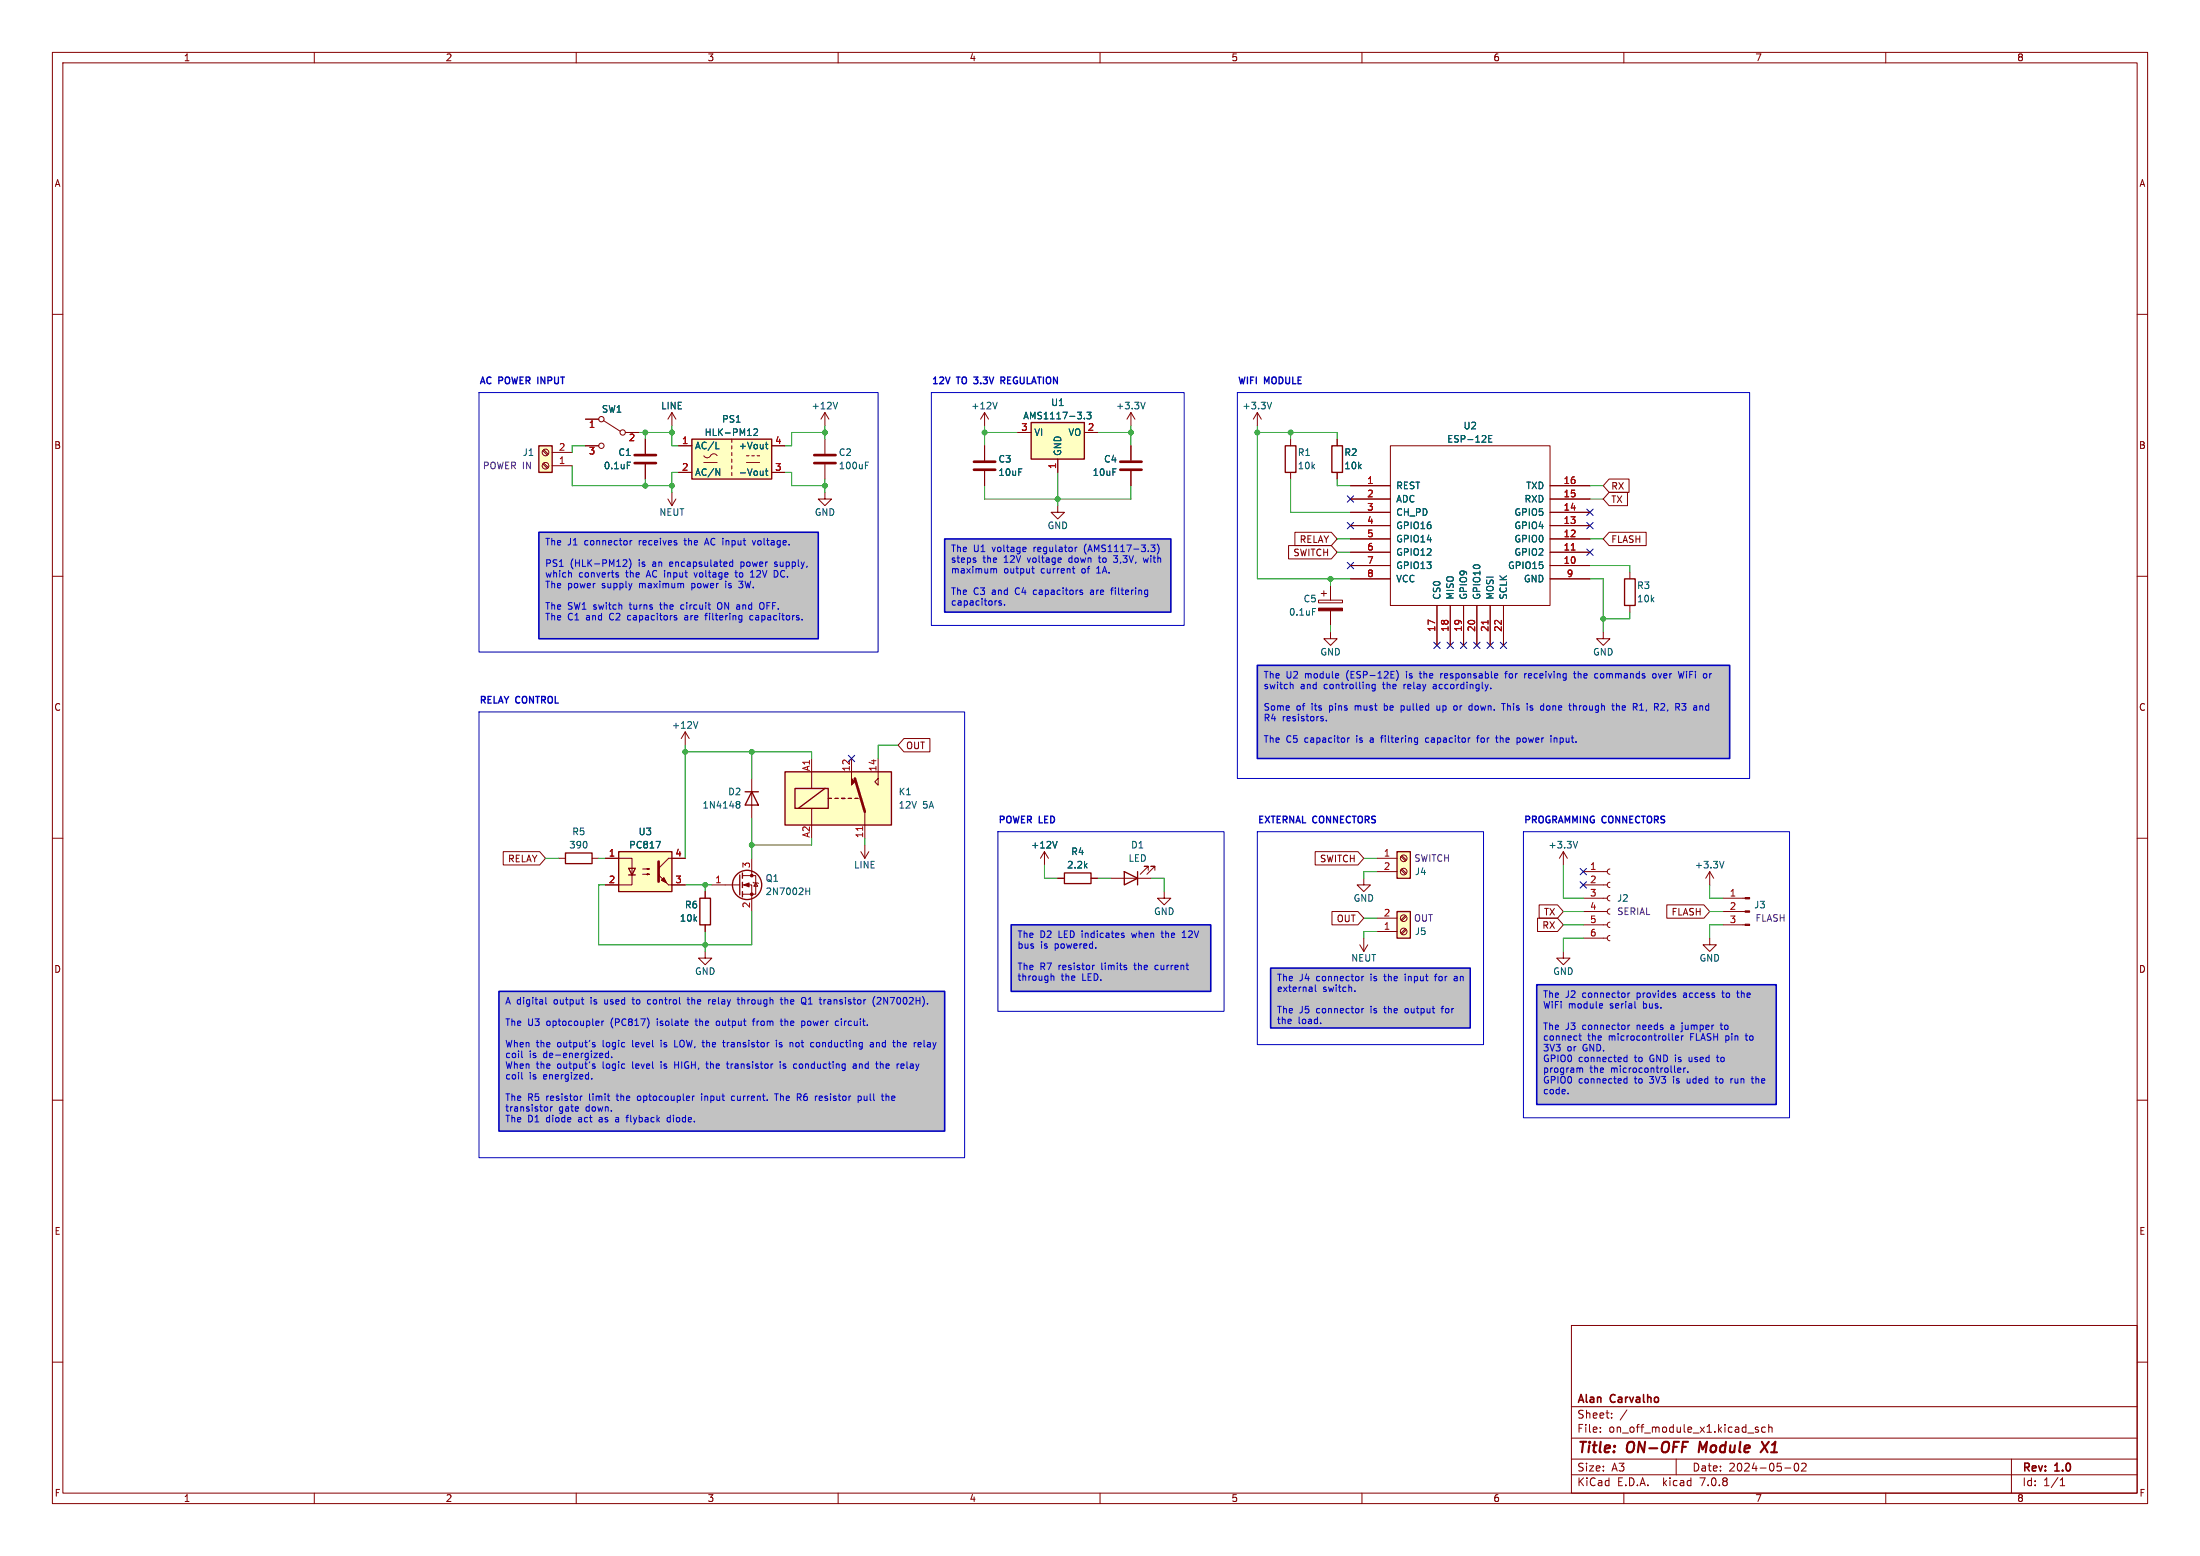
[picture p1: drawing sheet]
<svg xmlns="http://www.w3.org/2000/svg" width="420mm" height="297mm" viewBox="0 0 420 297" stroke-linecap="round" stroke-linejoin="round" font-family="sans-serif">
<g fill="none" stroke="#840000" stroke-width=".19">
<path d="M10 10h400v277h-400zM12 12h396v273h-396zM60 10v2M110 10v2M160 10v2M210 10v2M260 10v2M310 10v2M360 10v2M10 60h2M408 60h2M128.3 78.7v2.6"/>
<path d="M128.3 78.7l-.8 1.3M128.3 78.7l.7 1.3M157.5 78.7l-.8 1.3M157.5 78.7v2.6M157.5 78.7l.7 1.3M188 78.7l-.8 1.3M188 78.7v2.6M188 78.7l.7 1.3M215.9 78.7l-.8 1.3M215.9 78.7v2.6M215.9 78.7l.8 1.3M240 78.7l-.7 1.3"/>
<path d="M240 78.7v2.6M240 78.7l.8 1.3M103.6 86l.9 .9M103.6 88.6l.9 .8M103.8 85.9l.9 .8M103.8 88.4l.9 .8M105.4 88.9h3.8M105.4 86.4h3.8M111.8 80h2.5M111.8 85.1h2.5M115.2 80.3l3.2 2M119.4 82.6h2.5"/>
<path d="M123.2 83.8v2.8M123.2 88.6v2.8M127.5 95.3l.8 1.2M128.3 94v2.5M129 95.3l-.7 1.2M129.5 85.1h2.6M129.5 90.2h2.6M134.4 87a.82 .82 0 0 0 .8 .4 .82 .82 0 0 0 .6-.6 .73 .73 0 0 1 1.1 .2M134.4 88.3h2.5M139.7 83.8v.7M139.7 85.1v.6M139.7 86.4v.6"/>
<path d="M139.7 87.6v.7M139.7 88.9v.6M139.7 90.2v.6M142.5 88.3h2.5M142.5 87h.5M143.5 87h.5M144.5 87h.5M147.3 85.1h2.6M147.3 90.2h2.6M157.5 94v1.3h1.2l-1.2 1.2-1.3-1.2h1.3M157.5 83.8v2.8M157.5 88.6v2.8"/>
<path d="M188 85.1v2.8M188 89.9v2.8M194.3 82.6h2.5M201.9 96.5v1.3h1.3l-1.3 1.3-1.2-1.3h1.2M201.9 87.6v2.6M207 82.6h2.5M215.9 85.1v2.8M215.9 89.9v2.8M246.4 83.8v1.3M246.4 90.2v1.2M255.3 83.8v1.3M255.3 90.2v1.2"/>
<path d="M257.8 92.7h7.6M257.8 97.8h7.6M257.8 95.3h7.6M265.4 85.1h30.5v30.5h-30.5zM295.9 92.7h7.6M295.9 97.8h7.6M295.9 95.3h7.6M307.2 91.4h3.8v2.6h-3.8l-1.1-1.3zM307.2 94h3.5v2.5h-3.5l-1.1-1.2zM10 110h2M246 104.1h8.2l1.1 1.3-1.1 1.3h-8.2zM247.2 101.6h7l1.1 1.3-1.1 1.2h-7z"/>
<path d="M251.7 114.6h4.6v.5h-4.6zM252.2 113.3h1M252.7 112.8v1M254 111.8v2.8M254 116.6v2.8M257.8 108h7.6M257.8 105.4h7.6M257.8 102.9h7.6M257.8 100.3h7.6M257.8 110.5h7.6M274.3 115.6v7.6M276.9 115.6v7.6"/>
<path d="M279.4 115.6v7.6M281.9 115.6v7.6M284.5 115.6v7.6M287 115.6v7.6M295.9 108h7.6M295.9 105.4h7.6M295.9 102.9h7.6M295.9 100.3h7.6M295.9 110.5h7.6M307.2 101.6h7.1v2.5h-7.1l-1.1-1.2zM311.1 109.2v1.3M311.1 115.6v1.2"/>
<path d="M408 110h2M130.8 139.7l-.8 1.3M130.8 139.7v2.5M130.8 139.7l.8 1.3M254 120.7v1.2h1.3l-1.3 1.3-1.3-1.3h1.3M306.1 120.7v1.2h1.2l-1.2 1.3-1.3-1.3h1.3M10 160h2M143.5 148.6v7.6M154.9 144.8v5.7M154.9 154.3v3.2M162.6 144.8v3.8M165.1 154.9v5.1"/>
<path d="M167.6 148.6v1.3l-.6-.7zM167.6 144.8v3.8M172.6 141h4.9v2.5h-4.9l-1.2-1.3zM408 160h2M96.1 162.6h6.9l1.1 1.2-1.1 1.3h-6.9zM106.7 163.8h1.2M113 163.8h1.3M115.6 163.8h5v5.1h-5M122.7 166.9h1.3l-.4 .1v-.2l.4 .1M122.7 165.9h1.3l-.4 .1v-.3l.4 .2M127.6 168.9h3.2M130.8 163.8h-3.2l-1.9 1.9"/>
<path d="M134.6 170.2v1.3M134.6 176.5v1.3M135.9 168.9h5.3M141.7 168.9h1.8v5.1M141.7 167.1h2.6v3.6h-2.6M143.5 163.8v3.3M143.8 168.4l1 .3M144.3 168.5l.4 .7h-.8zM164.3 162.6l.8 1.2M165.1 161.3v2.5M165.9 162.6l-.8 1.2M199.4 162.6l-.8 1.2"/>
<path d="M199.4 162.6v2.5M199.4 162.6l.8 1.2M201.9 167.6h1.3M208.3 167.6h1.2M212.1 167.6h7.6M219.2 166.1v-.7h-.8h.8l-1.5 1.5M220.5 166.1v-.7h-.8h.8l-1.6 1.5M222.2 170.2v1.3h1.3l-1.3 1.2-1.2-1.2h1.2M251.1 162.6h8.1l1.1 1.2-1.1 1.3h-8.1zM254.3 174h4.9l1.1 1.3-1.1 1.2h-4.9zM260.3 167.6v1.3h1.3l-1.3 1.3-1.2-1.3h1.2M260.3 179.1v2.5"/>
<path d="M262.9 163.8h3.8M262.9 166.4h3.8M262.9 177.8h3.8M262.9 175.3h3.8M267.4 166l.9 .9M267.4 163.5l.9 .8M267.6 165.9l.9 .8M267.6 163.3l.9 .9M268.3 174.8l-.9 .8M268.3 177.3l-.9 .8M268.5 174.9l-.9 .9M268.5 177.5l-.9 .8"/>
<path d="M293.5 175.3h3.8l1.1 1.2-1.1 1.3h-3.8zM293.8 172.7h3.5l1.1 1.3-1.1 1.3h-3.5zM298.4 162.6l-.7 1.2M298.4 162.6v2.5M298.4 162.6l.8 1.2M302.3 176.5h4.5M302.3 174h4.5M302.3 171.5h4.5M302.3 179.1h4.5M302.3 168.9h4.5M302.3 166.4h4.5M307.3 178.6l-.3 .1-.2 .4 .2 .3 .3 .2"/>
<path d="M307.3 176l-.3 .2-.2 .3 .2 .4 .3 .1M307.3 173.5l-.3 .1-.2 .4 .2 .3 .3 .2M307.3 170.9l-.3 .2-.2 .3 .2 .4 .3 .2M307.3 168.4l-.3 .2-.2 .3 .2 .4 .3 .1M307.3 165.9l-.3 .1-.2 .4 .2 .3 .3 .2M318.2 172.7h7.1l1.1 1.3-1.1 1.3h-7.1zM326.4 179.1v1.2h1.3l-1.3 1.3-1.3-1.3h1.3M326.4 166.4l-.8 1.2M326.4 166.4v2.5M326.4 166.4l.8 1.2M328.9 176.5h4.2M328.9 174h4.2"/>
<path d="M328.9 171.5h4.2M134.6 181.6v1.3h1.3l-1.3 1.3-1.3-1.3h1.3M259.6 180.3l.7 1.3M261.1 180.3l-.8 1.3M298.4 181.6v1.3h1.3l-1.3 1.3-1.2-1.3h1.2M10 210h2M408 210h2M10 260h2M300 253h108v32h-108zM408 260h2M300 278.5h108M300 274.5h108"/>
<path d="M300 268.5h108M305.5 273.2v.2M305.5 272.5v.1M307.7 270.5v.2M307.7 269.8v.1M310.6 269.1l-1.3 1.9M320 278.5v3M333.7 273.5h1.1M335.7 272.5l-.4-.1-.2 .2 .1 .2 .5 .2v.3h-.6M337 272.5l-.4-.1-.3 .3 .1 .6h.6M337.7 272.5l.2-.1 .3 .1 .1 .9M337.7 271.9v1.5"/>
<path d="M342.7 279.4l.2-.1a.8 .8 0 0 1 .5 .7 .8 .8 0 0 1-.5 .8 1 1 0 0 1-.2-1.4zM343.9 279.4l.6-.1 .2 .1 .1 .3-.9 1.1h.9M384 278.5v6.5M60 285v2M110 285v2M160 285v2M210 285v2M260 285v2M300 281.5h108M310 285v2M340.7 280.2h1.2M360 285v2"/>
<path d="M393.3 283.6h.9M393.3 282.5l.4-.4v1.5"/>
<circle cx="104.1" cy="88.9" r=".63"/>
<circle cx="104.1" cy="86.4" r=".63"/>
<circle cx="114.8" cy="85.1" r=".51"/>
<circle cx="114.8" cy="80" r=".51"/>
<circle cx="118.9" cy="82.6" r=".51"/>
<circle cx="268" cy="175.3" r=".63"/>
<circle cx="268" cy="177.8" r=".63"/>
<circle cx="268" cy="166.4" r=".63"/>
<circle cx="268" cy="163.8" r=".63"/>
</g>
<path d="M324.5 275.2l-.2 2M336.3 275.2l1.1 2M337.7 275.2l-1.6 2" fill="none" stroke="#840000" stroke-width=".4"/>
<g fill="#c2c2c2" stroke="#c2c2c2" stroke-width=".19">
<path d="M180.3 102.9h43.2v13.9h-43.2z"/>
<path d="M102.9 101.6h53.3v20.3h-53.3z"/>
<path d="M240 127h90.2v17.8h-90.2z"/>
<path d="M242.6 184.8h38.1v11.4h-38.1z"/>
<path d="M193 176.5h38.1v12.7h-38.1z"/>
<path d="M293.4 188h45.7v22.8h-45.7z"/>
<path d="M95.2 189.2h85.1v26.7h-85.1z"/>
</g>
<g fill="none" stroke="#006464" stroke-width=".19">
<path d="M159.9 76.8l-.4 1.2M190.4 76.8l-.4 1.2M207 79.8v.2M207.5 78.7h.8l-.4 .5 .3 .1v.5l-.2 .2-.5-.2M218.6 76.8l-.4 1.2M242.8 76.8l-.5 1.2M119.8 88.2h.6M136.7 85.7h.6M136.7 89.5l.7 1.2v-1.2M143.9 82l.5-.1 .2 .3-.8 .9h.8M146.1 89.9h.5M146.1 84.8h.5"/>
<path d="M146.3 84.4v1.1l.3 .2M146.3 89.5v1.1l.3 .1M165.2 88.8h.4M165.2 88.2h.6M284.2 83.7h.4M284.8 83.1h-.6v1.3h.6M250.6 116.1h.6M133.2 137.7l-.4 1.3M140.6 153.5h.2M140.6 153h.4l.2 .1 .1 .2-.3 .2M140.8 153.5h.2M140.8 153.5l-.2 .1"/>
<path d="M141 153.5l.3 .3-.1 .3-.2 .1h-.4M125.2 160.6h.9l-.6 1.3M153.8 170.1h.8M154.6 169.5v1.3M201.8 160.6l-.4 1.3M301.2 160.6l-.5 1.3M329.1 164.4l-.4 1.3"/>
</g>
<g fill="#ffffc2" stroke="#ffffc2" stroke-width=".19">
<path d="M149.9 147.3h20.3v10.2h-20.3z"/>
<path d="M102.9 85.1h2.5v5.1h-2.5z"/>
<path d="M196.8 80.6h10.2v7h-10.2z"/>
<path d="M266.7 174h2.5v5.1h-2.5z"/>
<path d="M266.7 162.6h2.5v5h-2.5z"/>
<path d="M132.1 83.8h15.2v7.6h-15.2z"/>
<path d="M118.1 162.6h10.2v7.6h-10.2z"/>
</g>
<g fill="none" stroke="#840000" stroke-width=".25">
<path d="M102.9 85.1h2.5v5.1h-2.5zM132.1 83.8h15.2v7.6h-15.2zM196.8 80.6h10.2v7h-10.2zM245.4 85.1h2v5.1h-2zM254.3 85.1h2v5.1h-2zM310.1 110.5h2.1v5.1h-2.1zM142.2 151.1h2.6M143.5 151.1l1.3 2.6h-2.6zM149.9 147.3h20.3v10.2h-20.3zM151.8 150.5h6.3v3.8h-6.3zM157.5 150.5l-5.1 3.8M158.1 152.4h.6"/>
<path d="M159.4 152.4h.6M160.7 152.4h.6M161.9 152.4h.7M163.2 152.4h.6M107.9 162.8h5.1v2h-5.1zM118.1 162.6h10.2v7.6h-10.2zM120 165.7h1.3l-.7 1.3zM120 167h1.3M133.6 171.5h2v5h-2zM141.2 167v3.8M141.7 166.6v1M141.7 168.4v1"/>
<path d="M141.7 170.2v1M203.2 166.6h5.1v2.1h-5.1zM214.6 166.4l2.6 1.2-2.6 1.3zM217.2 166.4v2.5M266.7 174h2.5v5.1h-2.5zM266.7 162.6h2.5v5h-2.5z"/>
<circle cx="142.6" cy="168.9" r="2.79"/>
</g>
<path d="M121.2 88.4h4M121.2 86.9h4M155.4 88.4h4.1M155.4 86.9h4.1M185.9 89.7h4.1M185.9 88.1h4.1M213.9 89.7h4M213.9 88.1h4M163.2 148.6l1.9 6.3M125.7 164.5v3.8" fill="none" stroke="#840000" stroke-width=".51"/>
<g fill="#840000" stroke="#840000" stroke-width=".19">
<path d="M162.6 148.6l.6 .6-.6 .7z"/>
<path d="M333.1 176.4h.9v.3h-.9z"/>
<path d="M333.1 173.9h.9v.2h-.9z"/>
<path d="M333.1 171.3h.9v.3h-.9z"/>
<path d="M125.7 167l1.9 1.9z"/>
<path d="M126.2 168l.5-.5 .6 1z"/>
<path d="M251.7 116.1h4.6v.5h-4.6z"/>
<path d="M142 168.9l1-.4v.8z"/>
<circle cx="143.5" cy="170.7" r=".25"/>
<circle cx="143.5" cy="167.1" r=".25"/>
</g>
<path d="M284.1 118.4v.7M300 105h.7M164.7 157.8v.7" fill="none" stroke="#a90000" stroke-width=".19"/>
<path d="M102.7 72v1.2M185.9 72h.8M185.9 73.1l.2 .1M191.4 72.6l.4 .6M191.7 72h-.6v1.2M191.7 72.6h-.6" fill="none" stroke="#0000c2" stroke-width=".25"/>
<path d="M102.9 101.6h53.3v20.3h-53.3zM180.3 102.9h43.2v13.9h-43.2zM240 127h90.2v17.8h-90.2zM193 176.5h38.1v12.7h-38.1zM95.2 189.2h85.1v26.7h-85.1zM242.6 184.8h38.1v11.4h-38.1zM293.4 188h45.7v22.8h-45.7z" fill="none" stroke="#0000c2" stroke-width=".3"/>
<g fill="none" stroke="#0000c2" stroke-width=".19">
<path d="M91.4 74.9h76.2v49.6h-76.2zM177.8 74.9h48.3v44.5h-48.3zM236.2 74.9h97.8v73.7h-97.8zM109.1 109.5v.7M117.6 109.7l.5 .2-.1 .2-.3 .1M119.1 106.8l.5 .1 .1 .3-.8 .9h.8M120.1 106.7a1.46 1.46 0 0 1 0 1.9M120.3 103.2v.8M120.6 103.2l-.3 .2M128.9 117.9l.3 .1v.2l-.4 .1M128.9 117.5l.3 .1M130.2 115.4l-.2 .3v.4l.2 .2"/>
<path d="M130.5 111.5v.7M130.9 117.5l-.2 .1M130.9 117.9l-.2 .1 .2 .3M132.5 109.3l.3 .9M134.6 117.5h.4M134.6 103.7h.6M134.7 117.2v1.1M134.9 102.8l-.4 1.2M137.5 115a.43 .43 0 0 0-.5 .4v.5a.43 .43 0 0 0 .5 .4M138.5 111.4v.8M139.3 108l.2 .1h.4M139.9 106.8v1.3"/>
<path d="M139.9 107.3h-.4l-.2 .1M140.3 109.3h.5M140.5 108.9v1.1l.3 .2M141 112.1l.6 .1M141.4 107.3v1.2M141.4 108.1h.2M141.6 107.3h-.2M141.8 110.9l-.4 .5h.2M143.3 110.2h.7M143.6 108.9v1.3M143.6 103.2l.3 .8 .3-.8M143.7 117.6l-.3-.1-.3 .2 .2 .6h.4"/>
<path d="M145.1 116.1l.2 .2 .5-.2M145.1 115.2l.2-.2 .5 .2M147.8 108.9h.5M147.9 108.1h.3M148.2 107.3l-.3 .1v.2l.3 .1M148.5 109.4l-.1 .6-.6 .2M186.1 106.9l.2 .2-.2 .2M186.1 106.5l.2 .1M189.5 108.5l.2 .2M189.7 108.7v.7M189.7 108.7l.2-.2 .3 .1 .1 .8M191.2 114.7h-.3l-.2 .2v.1l.5 .2v.3h-.5"/>
<path d="M191.8 115.4v.1M195.7 104.4l.2 .4-.6 .1M195.8 105.2l-.1 .1M197.1 108.1v1.1l.3 .2M204.7 108.5h.5M204.9 109.2l.3 .2M205.2 104.4v.9M205.6 104.4l-.4 .3M206.3 113.1h.3l.1 .2-.4 .2M206.3 112.6l.3 .1M208.3 112.6l-.1 .1M208.3 113l-.1 .2 .1 .3"/>
<path d="M209.4 109.4h.7M209.5 108.4l-.1 .1M209.8 106.1l.1 1.2M212 112.6h.5M212.5 112.2l-.3 .2v1.1M212.6 107.2l.5 .1M218.3 106.5l.2 .8 .2-.6 .3 .6M219.7 104h.8l-.4 .5 .3 .1 .1 .5-.3 .2h-.3M220.9 103.8a1.46 1.46 0 0 1 0 2M91.4 135.9h92.7v85.1h-92.7zM246.5 130.6l.4 .2v.7M252.3 137.2h.3l.1 .2-.5 .2"/>
<path d="M252.3 136.8h.3M253.2 137.5v.1M262 130.7v.6l.2 .2 .3-.1M262.5 130.6v1.1l-.2 .2-.3-.1M264.3 134.3v1.3M264.3 135.5l.1 .1M264.4 134.7l-.1 .1M266.6 128a1.46 1.46 0 0 1 0 1.9M267.5 134.7v1.3M267.5 135.5l.3 .1M267.8 134.7l-.3 .1M270.9 128.6h.5"/>
<path d="M271.1 128.2l.1 1.2M273.8 130.6l-.2 .1M273.8 131l-.2 .2 .2 .3M274.3 134.7l.1 .8 .3 .1 .2-.2M275 128.6v.8M275.4 128.6l-.4 .2M277.8 134.7l.3 .1 .1 .2-.1 .4-.3 .2M280.9 134.7l.1 .1M281 134.3v1.3M281 135.5l-.1 .1M284.6 131.3v.2M286.6 134.3h.8"/>
<path d="M287.3 128.6h.4M287.7 128.2l-.3 .1v1.1M287.8 134.3v1.3M288 134.7l-.2 .1M291.4 128.6l-.3 .1M291.9 128.6v.8M292.3 134.7l.3 .1M292.3 135.1l.3 .1v.2l-.4 .2M292.4 128.9l-.6 .1M295.7 134.7l-.3 .1-.2 .2 .1 .4 .4 .2M300.4 128.6h.5M300.6 128.2v1l.3 .2"/>
<path d="M300.6 134.7l.3 .2v.7M301.3 128.2v1.2M301.5 128.6l-.2 .1M304.9 128.6h.1M305 129.4h-.1M305.6 128.7v.6M308.6 134.8l.2-.1 .3 .1v.8M308.6 134.3v1.3M309.8 134.8v.7M310.3 135l-.6 .1M313 135.6h.7M313.3 134.5l.1-.2v1.3"/>
<path d="M315.6 128.7l.1-.1 .4 .1 .1 .5-.2 .2h-.3l-.1-.1zM316.6 128.6l.3 .8M317.6 134.3l.2 .2-.1 .3-.7 .8h.8M320.4 128.2l.3 1.2M321.5 128.2l-.3 1.2M322 128.2v.1M325.7 134.8h.5M325.7 135.5h.5M326.2 134.3v1.3M326.7 128.6h-.2M190.5 158.8h43.2v34.2h-43.2zM240 158.8h43.2v40.6h-43.2z"/>
<path d="M257.3 140.8v.9M257.6 140.8l-.3 .3M263.5 140.8h.5M263.8 140.5l-.1 1.2M270.5 140.8l.1 .1M270.6 140.8v1.1l-.1 .2M270.6 141.6l-.1 .1M272.6 140.8h-.2l-.3 .3 .1 .5 .4 .1M281.9 140.8h.5M282.4 140.4l-.3 .2v1.1M285.5 140.8h.5M285.7 141.6l.3 .1"/>
<path d="M289.7 140.8h.3l.2 .3v.5l-.5 .1M290.8 158.8h50.8v54.6h-50.8zM296.1 140.4v.1M296.7 141l.4-.2 .1 .2M296.7 140.8v.9M214.3 178.5l.3 .1v.2l-.4 .2M214.3 178.1l.3 .1M221.6 178.1h.5M221.8 177.7l.1 1.2M225.7 179h.7M225.7 178l.4-.3v1.3M104.2 190.4v1.1l.2 .2"/>
<path d="M111 190.8h.5M111.2 191.6l.3 .1M113.1 199.3l.5 .2v.2l-.2 .1h-.3M113.1 199h.5M114.3 195l.1 .2-.7 .1M114.9 194.9v.8M115.3 194.9l-.4 .2M120.6 190.8h.5M120.8 190.4l.1 1.2M124.1 190.8h-.3l-.2 .3 .1 .4 .4 .2M126.2 198.6v.1M126.2 199v.8"/>
<path d="M128.8 198.6v1.2h.6M131.2 190.8h.4M131.3 190.4v1.1l.3 .2M132.7 194.9h.5M132.9 194.5v1.2M135.6 190.8l-.3 .1M136.1 190.9v.7M136.6 191.1l-.6 .1M137.2 194.9l-.3 .1-.2 .1 .1 .5 .4 .1M137.9 199h.5M138.2 199.8h.2M140.7 190.8h.5"/>
<path d="M140.9 191.5l.3 .2M141.6 190.4v1.3M141.8 190.8l-.2 .1M143.6 194.9h.5M144.1 194.5l-.3 .2v1M148.2 198.6v.1M148.2 199v.8M148.8 199.8h.4M148.9 190.8h.5M148.9 194.9h.5M149.1 190.4v1.1l.3 .2M149.1 194.5v1.1l.3 .1"/>
<path d="M149.2 199h-.3l-.1 .2v.1l.4 .2M149.9 190.4v1.3M150.2 190.8l-.3 .1M152 199.1v.6M153.2 194.9l.3 .1 .2 .1-.1 .5-.4 .1M153.7 190.4a.9 .9 0 0 1 0 1.2l.2 .2M154.3 191.7h.8M154.4 190.7h-.1M156.3 199h-.3l-.2 .2 .1 .5 .4 .1M157.7 190.8l-.3 .1M159.7 194.9l.4 .1M160.1 195.7h-.4"/>
<path d="M160.6 194.5v.1M166.2 199h.5v.8M166.7 199.3h-.4l-.2 .2 .2 .3h.4M167 190.2a1.46 1.46 0 0 0 0 1.9M167.3 199v.8M167.5 190.5l.4-.1 .3 .3-.8 1h.8M167.7 199l-.4 .1M171.7 199l.2 .2v.6M175.8 199l.1 .3-.6 .1M176.4 198.6v1.1l.2 .1M200.7 185.9v1.2M200.7 186.4l.1-.1h.3l.1 .8"/>
<path d="M208.9 184.2l-.3 .3M209.2 180.9v.1M220.7 184.2l-.2 .3v.3l.2 .3M250.4 188.5l.1 .8M250.5 189.2l-.1 .1M250.5 188.7l-.1 .1M251.1 188v1.1l.2 .2M252.1 195.3v.1M258.7 189.1v.2M260 186.4v.8M260 192.5v.8M260.3 186.4l-.3 .2"/>
<path d="M260.3 192.5l-.3 .2M268.3 185.9v.2M268.3 186.4v.8M268.3 192.6l-.1 .1 .1 .6M273.8 186.4h.5M274.3 185.9l-.3 .2v1.1M275.1 192.5h.5M275.6 192.1l-.3 .2v1M277.6 186.4h.5M278.2 186.7h-.4l-.2 .2 .2 .3 .4-.1M301.4 197.7h.5M301.6 197.3v1.1l.3 .2"/>
<path d="M305.5 191.6h.4v.3l-.6 .1M305.9 192.4h-.4M310.8 189.5v.9M310.8 195.7v.8M311.1 189.5l-.3 .3M311.1 195.7l-.3 .2M312.2 192.4h.1M319.9 198.1l.6-.1-.1-.2-.4-.1-.1 .2v.6h.5M321 197.7v.9M321.1 196.8l-.2 .1M321.1 195.2v.2M321.1 197.8l-.1 .2"/>
<path d="M328.4 195.7h.5M328.6 195.2v1.1l.3 .2M328.7 189.5h.5M328.9 189.1v1.2M331.5 189.5h.5M331.7 189.1v1.1l.3 .2M333.2 197.7h.4M333.3 197.3l.1 1.2M99.6 200.6v1.1l.2 .2M99.6 204.7v1.1l.2 .2M104.1 211.3h.3l.2 .2-.1 .5-.4 .1M105.1 211.3v.8"/>
<path d="M105.5 211.3l-.4 .2M111.1 209.2l-.3 .3M113 205.8v.2M113.1 203.4l.5 .2v.1l-.2 .2h-.3M115.6 201.2v.6l.2 .1 .4-.1M116.2 200.6v1.3M116.8 201.8v.1M117.7 213.3l-.1 .1M117.7 213.7l-.2 .1 .2 .3M119.5 213.3h.5M120 212.9l-.3 .2M121.8 209.3l-.1 .2 .1 .5"/>
<path d="M126.2 202.7v.1M126.2 203.1v.8M128 213.4l-.4-.1-.2 .2 .1 .6h.5M128.8 202.7v1.2M128.8 203.3h.7M132.6 209.2l-.4 .3M133.9 208.8v.1M133.9 209.2v.9M134.7 203.1h.5M135 203.9h.2M138.7 203.1h.4M138.9 203.9h.2"/>
<path d="M140.2 209.3l-.3-.1-.3 .3 .2 .5h.4M147.9 208.8h.7M148.2 208.8v1.3M148.9 202.7v.1M148.9 203.1v.8M149.5 203.9h.5M150 203.1h-.3l-.2 .2 .1 .1 .4 .2M152.5 209.5l.4 .6M152.6 203.2v.6M152.8 208.8l.1 .2-.1 .4M156.4 210l.4 .1M156.8 209.2l-.4 .1"/>
<path d="M157 209.5l-.6 .1M162.9 203.1h.5l.1 .8M163.5 203.4h-.5l-.1 .2 .1 .3h.5M163.8 209.3l.4-.1 .2 .3-.1 .5h-.5M163.8 209.2v1.3M164.1 203.1v.8M164.2 203.1l-.1 .1M165 209.2v.7l.2 .2M168.1 203.1h.4l.1 .8M169.1 209.3l.2-.1 .3 .1 .1 .8M169.1 208.8v1.3M172.2 203.1h.3l.1 .3-.6 .1"/>
<path d="M172.5 203.9h-.3M299.3 208.7v.1M301.5 203.9l.1 .1M301.6 204v.7M301.6 204l.2-.1h.3v.8M310 202.4l.2 .3 .4-.1M310 206.5l.2 .2h.4M310.6 201.4v1.3M310.6 205.5v1.2M310.6 201.9l-.4-.1-.2 .2M310.6 206l-.4-.1-.2 .2M320.3 204.3l.6-.1-.1-.3h-.3l-.2 .1v.6h.5"/>
<path d="M321.4 203.9v.8M321.8 203.9l-.4 .2M322.1 205.9v.7l.2 .1M322.2 204.6v.1M322.5 201.8v.7l.1 .2M327.4 205.9h.5M327.6 205.5v1.1l.3 .1M327.7 201.8h.4M327.8 201.4v1.1l.3 .2M330.8 205.9l-.4 .2M334.3 205.9h.5M334.5 205.5v1.1l.3 .1"/>
</g>
<g fill="none" stroke="#009600" stroke-width=".19">
<path d="M109.2 88.9v3.8h19.1M111.8 85.1h-2.6v1.3M121.9 82.6h6.4M123.2 82.6v1.2M123.2 91.4v1.3M128.3 81.3v3.8h1.2M129.5 90.2h-1.2v3.8M149.9 90.2h1.2v2.5h6.4M157.5 82.6h-6.4v2.5h-1.2M157.5 81.3v2.5M157.5 91.4v2.6M188 82.6h6.3"/>
<path d="M188 92.7v2.6h27.9v-2.6M188 81.3v3.8M201.9 90.2v6.3M209.5 82.6h6.4M215.9 81.3v3.8M240 82.6h15.3v1.2M240 81.3v29.2h17.8M246.4 91.4v6.4h11.4M246.4 82.6v1.2M255.3 91.4v1.3h2.5M303.5 92.7h2.6M303.5 95.3h2.6"/>
<path d="M254 110.5v1.3M254 119.4v1.3M255.3 102.9h2.5M255.3 105.4h2.5M303.5 102.9h2.6M303.5 110.5h2.6v10.2M303.5 108h7.6v1.2M311.1 116.8v1.3h-5M130.8 143.5h24.1v1.3M130.8 142.2v21.6M143.5 143.5v5.1M143.5 156.2v7.6"/>
<path d="M171.4 142.2h-3.8v2.6M104.1 163.8h2.6M114.3 163.8h1.3M115.6 168.9h-1.3v11.4h29.2v-6.3M130.8 168.9h5.1M134.6 168.9v1.3M134.6 177.8v3.8M154.9 160v1.3h-11.4M165.1 160v1.3M199.4 165.1v2.5h2.5M209.5 167.6h2.6M219.7 167.6h2.5v2.6"/>
<path d="M260.3 163.8h2.6M260.3 175.3h2.6M262.9 166.4h-2.6v1.2M262.9 177.8h-2.6v1.3M298.4 165.1v6.4h3.9M298.4 176.5h3.9M298.4 174h3.9M302.3 179.1h-3.9v2.5M326.4 168.9v2.6h2.5M326.4 174h2.5M328.9 176.5h-2.5v2.6"/>
</g>
<g fill="none" stroke="#000084" stroke-width=".19">
<path d="M257.2 99.7l1.2 1.2M257.2 94.6l1.2 1.3M258.4 99.7l-1.2 1.2M258.4 94.6l-1.2 1.3M302.9 97.2l1.2 1.2M302.9 99.7l1.2 1.2M304.1 97.2l-1.2 1.2M304.1 99.7l-1.2 1.2M257.2 107.3l1.2 1.3M258.4 107.3l-1.2 1.3M302.9 104.8l1.2 1.2M304.1 104.8l-1.2 1.2"/>
<path d="M273.7 122.6l1.2 1.2M274.9 122.6l-1.2 1.2M276.3 122.6l1.2 1.2M277.5 122.6l-1.2 1.2M278.8 122.6l1.2 1.2M280 122.6l-1.2 1.2M281.3 122.6l1.2 1.2M282.5 122.6l-1.2 1.2M283.9 122.6l1.2 1.2M285.1 122.6l-1.2 1.2M286.4 122.6l1.2 1.2M287.6 122.6l-1.2 1.2"/>
<path d="M162 144.2l1.2 1.2M163.2 144.2l-1.2 1.2M301.7 165.8l1.2 1.2M301.7 168.3l1.2 1.2M302.9 165.8l-1.2 1.2M302.9 168.3l-1.2 1.2"/>
</g>
<g fill="#009600" stroke="#009600" stroke-width=".19">
<circle cx="306.1" cy="118.1" r=".46"/>
<circle cx="246.4" cy="82.6" r=".46"/>
<circle cx="240" cy="82.6" r=".46"/>
<circle cx="188" cy="82.6" r=".46"/>
<circle cx="215.9" cy="82.6" r=".46"/>
<circle cx="201.9" cy="95.3" r=".46"/>
<circle cx="123.2" cy="82.6" r=".46"/>
<circle cx="128.3" cy="82.6" r=".46"/>
<circle cx="123.2" cy="92.7" r=".46"/>
<circle cx="128.3" cy="92.7" r=".46"/>
<circle cx="254" cy="110.5" r=".46"/>
<circle cx="134.6" cy="168.9" r=".46"/>
<circle cx="134.6" cy="180.3" r=".46"/>
<circle cx="143.5" cy="143.5" r=".46"/>
<circle cx="130.8" cy="143.5" r=".46"/>
<circle cx="143.5" cy="161.3" r=".46"/>
<circle cx="157.5" cy="82.6" r=".46"/>
<circle cx="157.5" cy="92.7" r=".46"/>
</g>
<g font-size="2.8" fill="#840000">
<text x="301" y="277.9">Title:</text>
<text x="310.6" y="277.9">ON-OFF</text>
<text x="325.2" y="277.9">Module</text>
<text x="338" y="277.9">X1</text>
</g>
<g font-size="2.1" fill="#840000">
<text x="301" y="268.2">Alan</text>
<text x="307.5" y="268.2">Carvalho</text>
<text x="301" y="273.7">File:</text>
<text x="301" y="271">Sheet:</text>
<text x="307.1" y="273.7">on_off_module_x1.kicad_sch</text>
<text x="301" y="281.1">Size:</text>
<text x="307.6" y="281.1">A3</text>
<text x="323" y="281.1">Date:</text>
<text x="330" y="281.1">2024-05-02</text>
<text x="386" y="281.3">Rev:</text>
<text x="392.4" y="281.3">1.0</text>
<text x="301" y="283.9">KiCad</text>
<text x="308.7" y="283.9">E.D.A.</text>
<text x="317.6" y="283.9">kicad</text>
<text x="324.8" y="283.9">7.0.8</text>
<text x="386" y="283.9">Id:</text>
<text x="390.1" y="283.9">1/1</text>
</g>
<g font-size="1.8" fill="#840000">
<text x="35" y="11.9">1</text>
<text x="85" y="11.9">2</text>
<text x="135" y="11.9">3</text>
<text x="185" y="11.9">4</text>
<text x="235" y="11.9">5</text>
<text x="285" y="11.9">6</text>
<text x="335" y="11.9">7</text>
<text x="385" y="11.9">8</text>
<text x="10.3" y="35.9">A</text>
<text x="408.3" y="35.9">A</text>
<text x="10.3" y="85.9">B</text>
<text x="408.2" y="85.9">B</text>
<text x="307.5" y="93.7">RX</text>
<text x="307.5" y="96.2">TX</text>
<text x="246.8" y="106.4">SWITCH</text>
<text x="248" y="103.8">RELAY</text>
<text x="307.5" y="103.8">FLASH</text>
<text x="10.3" y="135.9">C</text>
<text x="408.2" y="135.9">C</text>
<text x="172.9" y="143.2">OUT</text>
<text x="96.9" y="164.8">RELAY</text>
<text x="251.9" y="164.8">SWITCH</text>
<text x="255.1" y="176.2">OUT</text>
<text x="294.3" y="177.5">RX</text>
<text x="294.6" y="174.9">TX</text>
<text x="319" y="174.9">FLASH</text>
<text x="10.3" y="185.9">D</text>
<text x="408.2" y="185.9">D</text>
<text x="10.3" y="235.9">E</text>
<text x="408.3" y="235.9">E</text>
<text x="10.3" y="285.9">F</text>
<text x="35" y="286.9">1</text>
<text x="85" y="286.9">2</text>
<text x="135" y="286.9">3</text>
<text x="185" y="286.9">4</text>
<text x="235" y="286.9">5</text>
<text x="285" y="286.9">6</text>
<text x="335" y="286.9">7</text>
<text x="385" y="286.9">8</text>
<text x="408.3" y="285.9">F</text>
</g>
<g font-size="1.8" fill="#0000c2">
<text x="91.4" y="73.4">AC</text>
<text x="95.3" y="73.4">POWER</text>
<text x="103.2" y="73.4">INPUT</text>
<text x="177.8" y="73.4">12V</text>
<text x="182.8" y="73.4">TO</text>
<text x="186.6" y="73.4">3.3V</text>
<text x="192.1" y="73.4">REGULATION</text>
<text x="236.2" y="73.4">WIFI</text>
<text x="241.4" y="73.4">MODULE</text>
<text x="104" y="104.4">The</text>
<text x="108.3" y="104.4">J1</text>
<text x="111.7" y="104.4">connector</text>
<text x="122.2" y="104.4">receives</text>
<text x="131.2" y="104.4">the</text>
<text x="135.3" y="104.4">AC input</text>
<text x="144.8" y="104.4">voltage.</text>
<text x="181.4" y="105.7">The</text>
<text x="181.4" y="107.7">steps</text>
<text x="185.8" y="105.7">U1</text>
<text x="187.6" y="107.7">the</text>
<text x="189.5" y="105.7">voltage</text>
<text x="191.8" y="107.7">12V</text>
<text x="196.4" y="107.7">voltage</text>
<text x="197.6" y="105.7">regulator</text>
<text x="204.5" y="107.7">down</text>
<text x="207.4" y="105.7">(AMS1117-3.3)</text>
<text x="210.5" y="107.7">to</text>
<text x="213.5" y="107.7">3,3V,</text>
<text x="219.4" y="107.7">with</text>
<text x="104" y="108.5">PS1</text>
<text x="104" y="110.6">which</text>
<text x="104" y="112.6">The</text>
<text x="108.3" y="112.6">power</text>
<text x="108.8" y="108.5">(HLK-PM12)</text>
<text x="110.5" y="110.6">converts</text>
<text x="115" y="112.6">supply</text>
<text x="119.6" y="110.6">the</text>
<text x="122" y="108.5">is</text>
<text x="122.3" y="112.6">maximum</text>
<text x="123.8" y="110.6">AC input</text>
<text x="124.8" y="108.5">an</text>
<text x="128.3" y="108.5">encapsulated</text>
<text x="132.5" y="112.6">power</text>
<text x="133.2" y="110.6">voltage</text>
<text x="139.2" y="112.6">is</text>
<text x="141.3" y="110.6">to</text>
<text x="142" y="112.6">3W.</text>
<text x="142.1" y="108.5">power</text>
<text x="144.3" y="110.6">12V</text>
<text x="148.7" y="108.5">supply,</text>
<text x="149" y="110.6">DC.</text>
<text x="181.4" y="109.8">maximum</text>
<text x="181.4" y="113.9">The</text>
<text x="185.8" y="113.9">C3</text>
<text x="189.5" y="113.9">and</text>
<text x="191.6" y="109.8">output</text>
<text x="194.1" y="113.9">C4</text>
<text x="197.7" y="113.9">capacitors</text>
<text x="198.8" y="109.8">current</text>
<text x="206.8" y="109.8">of</text>
<text x="208.8" y="113.9">are</text>
<text x="209.8" y="109.8">1A.</text>
<text x="213" y="113.9">filtering</text>
<text x="104" y="116.7">The</text>
<text x="104" y="118.7">The</text>
<text x="108.3" y="116.7">SW1 switch</text>
<text x="108.3" y="118.7">C1</text>
<text x="112" y="118.7">and</text>
<text x="116.6" y="118.7">C2</text>
<text x="120.3" y="118.7">capacitors</text>
<text x="120.5" y="116.7">turns</text>
<text x="126.5" y="116.7">the</text>
<text x="130.6" y="116.7">circuit</text>
<text x="131.4" y="118.7">are</text>
<text x="135.6" y="118.7">filtering</text>
<text x="137.8" y="116.7">ON and</text>
<text x="144.2" y="118.7">capacitors.</text>
<text x="146.3" y="116.7">OFF.</text>
<text x="181.4" y="115.9">capacitors.</text>
<text x="241.1" y="129.8">The</text>
<text x="241.1" y="131.9">switch</text>
<text x="245.5" y="129.8">U2</text>
<text x="248.2" y="131.9">and</text>
<text x="249.2" y="129.8">module</text>
<text x="252.8" y="131.9">controlling</text>
<text x="257.3" y="129.8">(ESP-12E)</text>
<text x="264.3" y="131.9">the</text>
<text x="268.4" y="131.9">relay</text>
<text x="268.9" y="129.8">is</text>
<text x="271.7" y="129.8">the</text>
<text x="274.3" y="131.9">accordingly.</text>
<text x="275.9" y="129.8">responsable</text>
<text x="288.5" y="129.8">for</text>
<text x="292.3" y="129.8">receiving</text>
<text x="302" y="129.8">the</text>
<text x="306.1" y="129.8">commands</text>
<text x="317.4" y="129.8">over</text>
<text x="322.6" y="129.8">WiFi</text>
<text x="91.4" y="134.4">RELAY CONTROL</text>
<text x="241.1" y="136">Some</text>
<text x="247.4" y="136">of</text>
<text x="250.5" y="136">its</text>
<text x="254" y="136">pins</text>
<text x="259.1" y="136">must</text>
<text x="264.9" y="136">be</text>
<text x="268.3" y="136">pulled</text>
<text x="275.3" y="136">up</text>
<text x="278.8" y="136">or</text>
<text x="281.9" y="136">down.</text>
<text x="288.5" y="136">This</text>
<text x="293.4" y="136">is</text>
<text x="296.2" y="136">done</text>
<text x="301.9" y="136">through</text>
<text x="310.3" y="136">the</text>
<text x="314.5" y="136">R1,</text>
<text x="318.7" y="136">R2,</text>
<text x="323" y="136">R3</text>
<text x="241.1" y="138">R4</text>
<text x="241.1" y="142.1">The</text>
<text x="244.8" y="138">resistors.</text>
<text x="245.5" y="142.1">C5</text>
<text x="249.2" y="142.1">capacitor</text>
<text x="259.2" y="142.1">is</text>
<text x="262" y="142.1">a</text>
<text x="264.3" y="142.1">filtering</text>
<text x="273" y="142.1">capacitor</text>
<text x="283.1" y="142.1">for</text>
<text x="286.9" y="142.1">the</text>
<text x="291" y="142.1">power</text>
<text x="297.7" y="142.1">input.</text>
<text x="190.5" y="157.2">POWER</text>
<text x="198.4" y="157.2">LED</text>
<text x="240" y="157.2">EXTERNAL CONNECTORS</text>
<text x="290.8" y="157.2">PROGRAMMING CONNECTORS</text>
<text x="194.1" y="179.4">The</text>
<text x="198.5" y="179.4">D2</text>
<text x="202.2" y="179.4">LED indicates</text>
<text x="216.5" y="179.4">when</text>
<text x="222.4" y="179.4">the</text>
<text x="226.6" y="179.4">12V</text>
<text x="194.1" y="181.4">bus</text>
<text x="194.1" y="185.5">The</text>
<text x="198.5" y="185.5">R7</text>
<text x="198.6" y="181.4">is</text>
<text x="201.4" y="181.4">powered.</text>
<text x="202.2" y="185.5">resistor</text>
<text x="210.5" y="185.5">limits</text>
<text x="217" y="185.5">the</text>
<text x="221.2" y="185.5">current</text>
<text x="194.1" y="187.5">through</text>
<text x="202.6" y="187.5">the</text>
<text x="206.7" y="187.5">LED.</text>
<text x="243.7" y="187.6">The</text>
<text x="243.7" y="189.7">external</text>
<text x="248" y="187.6">J4</text>
<text x="251.4" y="187.6">connector</text>
<text x="252.5" y="189.7">switch.</text>
<text x="261.9" y="187.6">is</text>
<text x="264.7" y="187.6">the</text>
<text x="268.9" y="187.6">input</text>
<text x="274.8" y="187.6">for</text>
<text x="278.7" y="187.6">an</text>
<text x="294.5" y="190.8">The</text>
<text x="298.8" y="190.8">J2</text>
<text x="302.2" y="190.8">connector</text>
<text x="312.7" y="190.8">provides</text>
<text x="321.8" y="190.8">access</text>
<text x="329.5" y="190.8">to</text>
<text x="332.5" y="190.8">the</text>
<text x="96.4" y="192.1">A digital</text>
<text x="96.4" y="196.1">The</text>
<text x="100.7" y="196.1">U3</text>
<text x="104.4" y="196.1">optocoupler</text>
<text x="105.8" y="192.1">output</text>
<text x="113" y="192.1">is</text>
<text x="115.9" y="192.1">used</text>
<text x="116.9" y="196.1">(PC817)</text>
<text x="121.4" y="192.1">to</text>
<text x="124.5" y="192.1">control</text>
<text x="125.9" y="196.1">isolate</text>
<text x="132.4" y="192.1">the</text>
<text x="133.5" y="196.1">the</text>
<text x="136.5" y="192.1">relay</text>
<text x="137.6" y="196.1">output</text>
<text x="142.3" y="192.1">through</text>
<text x="144.8" y="196.1">from</text>
<text x="150.3" y="196.1">the</text>
<text x="150.8" y="192.1">the</text>
<text x="154.5" y="196.1">power</text>
<text x="154.9" y="192.1">Q1</text>
<text x="158.6" y="192.1">transistor</text>
<text x="161.2" y="196.1">circuit.</text>
<text x="168.9" y="192.1">(2N7002H).</text>
<text x="243.7" y="193.7">The</text>
<text x="243.7" y="195.8">the</text>
<text x="247.8" y="195.8">load.</text>
<text x="248" y="193.7">J5</text>
<text x="251.4" y="193.7">connector</text>
<text x="261.9" y="193.7">is</text>
<text x="264.7" y="193.7">the</text>
<text x="268.9" y="193.7">output</text>
<text x="276.1" y="193.7">for</text>
<text x="294.5" y="192.8">WiFi</text>
<text x="294.5" y="196.9">The</text>
<text x="298.8" y="196.9">J3</text>
<text x="299.4" y="192.8">module</text>
<text x="302.2" y="196.9">connector</text>
<text x="307.5" y="192.8">serial</text>
<text x="312.7" y="196.9">needs</text>
<text x="314" y="192.8">bus.</text>
<text x="319.4" y="196.9">a</text>
<text x="321.7" y="196.9">jumper</text>
<text x="329.4" y="196.9">to</text>
<text x="96.4" y="200.2">When</text>
<text x="96.4" y="202.3">coil</text>
<text x="101" y="202.3">is</text>
<text x="102.4" y="200.2">the</text>
<text x="103.8" y="202.3">de-energized.</text>
<text x="106.5" y="200.2">output's</text>
<text x="115.3" y="200.2">logic</text>
<text x="121.2" y="200.2">level</text>
<text x="126.8" y="200.2">is</text>
<text x="129.6" y="200.2">LOW, the</text>
<text x="139.3" y="200.2">transistor</text>
<text x="149.6" y="200.2">is</text>
<text x="152.4" y="200.2">not</text>
<text x="156.6" y="200.2">conducting</text>
<text x="168.2" y="200.2">and</text>
<text x="172.8" y="200.2">the</text>
<text x="177" y="200.2">relay</text>
<text x="294.5" y="199">connect</text>
<text x="294.5" y="201">3V3</text>
<text x="294.5" y="203.1">GPIO0</text>
<text x="299.2" y="201">or</text>
<text x="301.3" y="203.1">connected</text>
<text x="302.3" y="201">GND.</text>
<text x="303.1" y="199">the</text>
<text x="307.2" y="199">microcontroller</text>
<text x="312.2" y="203.1">to</text>
<text x="315.2" y="203.1">GND is</text>
<text x="323" y="199">FLASH pin</text>
<text x="323.1" y="203.1">used</text>
<text x="328.7" y="203.1">to</text>
<text x="334" y="199">to</text>
<text x="96.4" y="204.3">When</text>
<text x="96.4" y="206.4">coil</text>
<text x="101" y="206.4">is</text>
<text x="102.4" y="204.3">the</text>
<text x="103.8" y="206.4">energized.</text>
<text x="106.5" y="204.3">output's</text>
<text x="115.3" y="204.3">logic</text>
<text x="121.2" y="204.3">level</text>
<text x="126.8" y="204.3">is</text>
<text x="129.6" y="204.3">HIGH,</text>
<text x="135.9" y="204.3">the</text>
<text x="140.1" y="204.3">transistor</text>
<text x="150.4" y="204.3">is</text>
<text x="153.2" y="204.3">conducting</text>
<text x="164.7" y="204.3">and</text>
<text x="169.4" y="204.3">the</text>
<text x="173.5" y="204.3">relay</text>
<text x="294.5" y="205.1">program</text>
<text x="294.5" y="207.1">GPIO0</text>
<text x="294.5" y="209.2">code.</text>
<text x="301.3" y="207.1">connected</text>
<text x="303.5" y="205.1">the</text>
<text x="307.6" y="205.1">microcontroller.</text>
<text x="312.2" y="207.1">to</text>
<text x="315.2" y="207.1">3V3</text>
<text x="319.9" y="207.1">is</text>
<text x="322.7" y="207.1">uded</text>
<text x="328.4" y="207.1">to</text>
<text x="331.5" y="207.1">run</text>
<text x="335.7" y="207.1">the</text>
<text x="96.4" y="210.5">The</text>
<text x="96.4" y="212.5">transistor</text>
<text x="96.4" y="214.6">The</text>
<text x="100.7" y="210.5">R5</text>
<text x="100.7" y="214.6">D1</text>
<text x="104.4" y="210.5">resistor</text>
<text x="104.4" y="214.6">diode</text>
<text x="106.7" y="212.5">gate</text>
<text x="110.7" y="214.6">act</text>
<text x="111.9" y="212.5">down.</text>
<text x="112.7" y="210.5">limit</text>
<text x="114.8" y="214.6">as</text>
<text x="118.2" y="214.6">a</text>
<text x="118.2" y="210.5">the</text>
<text x="120.5" y="214.6">flyback</text>
<text x="122.3" y="210.5">optocoupler</text>
<text x="128.4" y="214.6">diode.</text>
<text x="134.8" y="210.5">input</text>
<text x="140.7" y="210.5">current.</text>
<text x="149.3" y="210.5">The</text>
<text x="153.6" y="210.5">R6</text>
<text x="157.3" y="210.5">resistor</text>
<text x="165.7" y="210.5">pull</text>
<text x="170.5" y="210.5">the</text>
</g>
<g font-size="1.8" fill="#006464">
<text x="200.6" y="77.7">U1</text>
<text x="114.8" y="79">SW1</text>
<text x="126.1" y="78.3">LINE</text>
<text x="134.4" y="83.4">HLK-PM12</text>
<text x="137.8" y="80.9">PS1</text>
<text x="154.8" y="78.3">+12V</text>
<text x="185.3" y="78.3">+12V</text>
<text x="195.2" y="80.2">AMS1117-3.3</text>
<text x="197.4" y="83.4">VI</text>
<text x="203.9" y="83.4">VO</text>
<text x="213" y="78.3">+3.3V</text>
<text x="237.1" y="78.3">+3.3V</text>
<text x="279.3" y="82.1">U2</text>
<text x="99.7" y="87.2">J1</text>
<text x="115.2" y="89.8">0.1uF</text>
<text x="118" y="87.2">C1</text>
<text x="132.6" y="86">AC/L</text>
<text x="140.9" y="86">+Vout</text>
<text x="160" y="87.2">C2</text>
<text x="160" y="89.8">100uF</text>
<text x="190.5" y="88.5">C3</text>
<text x="202.8" y="87.1" transform="rotate(-90 202.8 87.1)">GND</text>
<text x="210.7" y="88.5">C4</text>
<text x="247.7" y="87.2">R1</text>
<text x="247.7" y="89.8">10k</text>
<text x="256.6" y="87.2">R2</text>
<text x="256.6" y="89.8">10k</text>
<text x="276.2" y="84.7">ESP-12E</text>
<text x="132.6" y="91">AC/N</text>
<text x="140.9" y="91">-Vout</text>
<text x="190.5" y="91">10uF</text>
<text x="208.5" y="91">10uF</text>
<text x="266.4" y="93.6">REST</text>
<text x="291.2" y="93.6">TXD</text>
<text x="125.8" y="98.7">NEUT</text>
<text x="155.4" y="98.7">GND</text>
<text x="199.9" y="101.2">GND</text>
<text x="266.4" y="96.1">ADC</text>
<text x="266.4" y="98.7">CH_PD</text>
<text x="266.4" y="101.2">GPIO16</text>
<text x="289" y="101.2">GPIO4</text>
<text x="289" y="98.7">GPIO5</text>
<text x="290.9" y="96.1">RXD</text>
<text x="266.4" y="103.7">GPIO14</text>
<text x="266.4" y="106.3">GPIO12</text>
<text x="289" y="106.3">GPIO2</text>
<text x="289" y="103.7">GPIO0</text>
<text x="266.4" y="108.8">GPIO13</text>
<text x="266.4" y="111.4">VCC</text>
<text x="287.8" y="108.8">GPIO15</text>
<text x="290.8" y="111.4">GND</text>
<text x="312.4" y="112.6">R3</text>
<text x="246" y="117.7">0.1uF</text>
<text x="248.8" y="115.2">C5</text>
<text x="275.2" y="114.6" transform="rotate(-90 275.2 114.6)">CS0</text>
<text x="277.7" y="114.6" transform="rotate(-90 277.7 114.6)">MISO</text>
<text x="280.3" y="114.6" transform="rotate(-90 280.3 114.6)">GPIO9</text>
<text x="282.8" y="114.6" transform="rotate(-90 282.8 114.6)">GPIO10</text>
<text x="285.3" y="114.6" transform="rotate(-90 285.3 114.6)">MOSI</text>
<text x="287.9" y="114.6" transform="rotate(-90 287.9 114.6)">SCLK</text>
<text x="312.4" y="115.2">10k</text>
<text x="252" y="125.3">GND</text>
<text x="304" y="125.3">GND</text>
<text x="128.2" y="139.3">+12V</text>
<text x="134" y="154.5">1N4148</text>
<text x="138.9" y="152">D2</text>
<text x="171.5" y="152">K1</text>
<text x="171.5" y="154.5">12V</text>
<text x="176.1" y="154.5">5A</text>
<text x="109.1" y="159.6">R5</text>
<text x="121.8" y="159.6">U3</text>
<text x="108.6" y="162.2">390</text>
<text x="120" y="162.2">PC817</text>
<text x="162.9" y="166">LINE</text>
<text x="196.7" y="162.2">+12V</text>
<text x="203.6" y="166">2.2k</text>
<text x="204.4" y="163.4">R4</text>
<text x="215.3" y="164.7">LED</text>
<text x="215.8" y="162.2">D1</text>
<text x="270" y="167.2">J4</text>
<text x="295.5" y="162.2">+3.3V</text>
<text x="323.4" y="166">+3.3V</text>
<text x="130.7" y="173.6">R6</text>
<text x="146.1" y="171">2N7002H</text>
<text x="146.1" y="168.5">Q1</text>
<text x="258.3" y="172.3">GND</text>
<text x="308.6" y="172.3">J2</text>
<text x="334.8" y="173.6">J3</text>
<text x="129.7" y="176.1">10k</text>
<text x="220.2" y="174.9">GND</text>
<text x="270" y="178.7">J5</text>
<text x="257.9" y="183.7">NEUT</text>
<text x="324.4" y="183.7">GND</text>
<text x="132.6" y="186.3">GND</text>
<text x="296.4" y="186.3">GND</text>
</g>
<g font-size="1.8" fill="#a90000">
<text x="112.3" y="82">1</text>
<text x="194.9" y="82.3">3</text>
<text x="207.6" y="82.3">2</text>
<text x="106.6" y="88.6">1</text>
<text x="106.6" y="86.1">2</text>
<text x="112.3" y="87.1">3</text>
<text x="119.9" y="84.5">2</text>
<text x="130.1" y="84.8">1</text>
<text x="130.1" y="89.9">2</text>
<text x="147.9" y="89.9">3</text>
<text x="147.9" y="84.8">4</text>
<text x="201.7" y="89.6" transform="rotate(-90 201.7 89.6)">1</text>
<text x="260.9" y="92.5">1</text>
<text x="260.9" y="95">2</text>
<text x="298.4" y="95">15</text>
<text x="298.4" y="92.5">16</text>
<text x="260.9" y="97.5">3</text>
<text x="260.9" y="100.1">4</text>
<text x="298.4" y="100.1">13</text>
<text x="298.4" y="97.5">14</text>
<text x="260.9" y="102.6">5</text>
<text x="260.9" y="105.2">6</text>
<text x="260.9" y="107.7">7</text>
<text x="298.4" y="107.7">10</text>
<text x="298.4" y="105.2">11</text>
<text x="298.4" y="102.6">12</text>
<text x="260.9" y="110.2">8</text>
<text x="299" y="110.2">9</text>
<text x="274.1" y="120.7" transform="rotate(-90 274.1 120.7)">17</text>
<text x="276.6" y="120.7" transform="rotate(-90 276.6 120.7)">18</text>
<text x="279.1" y="120.7" transform="rotate(-90 279.1 120.7)">19</text>
<text x="281.7" y="120.7" transform="rotate(-90 281.7 120.7)">20</text>
<text x="284.2" y="120.7" transform="rotate(-90 284.2 120.7)">21</text>
<text x="286.8" y="120.7" transform="rotate(-90 286.8 120.7)">22</text>
<text x="154.7" y="147.3" transform="rotate(-90 154.7 147.3)">A1</text>
<text x="162.3" y="147.4" transform="rotate(-90 162.3 147.4)">12</text>
<text x="167.4" y="147.4" transform="rotate(-90 167.4 147.4)">14</text>
<text x="154.7" y="160" transform="rotate(-90 154.7 160)">A2</text>
<text x="164.8" y="160.1" transform="rotate(-90 164.8 160.1)">11</text>
<text x="116.1" y="163.6">1</text>
<text x="128.8" y="163.6">4</text>
<text x="143.3" y="165.8" transform="rotate(-90 143.3 165.8)">3</text>
<text x="264.1" y="163.6">1</text>
<text x="264.1" y="166.1">2</text>
<text x="303.5" y="166.1">1</text>
<text x="116.1" y="168.7">2</text>
<text x="128.8" y="168.7">3</text>
<text x="136.5" y="168.7">1</text>
<text x="143.3" y="173.4" transform="rotate(-90 143.3 173.4)">2</text>
<text x="303.5" y="168.7">2</text>
<text x="303.5" y="171.2">3</text>
<text x="303.5" y="173.7">4</text>
<text x="330.1" y="171.2">1</text>
<text x="330.1" y="173.7">2</text>
<text x="264.1" y="177.5">1</text>
<text x="264.1" y="175">2</text>
<text x="303.5" y="176.3">5</text>
<text x="303.5" y="178.8">6</text>
<text x="330.1" y="176.3">3</text>
</g>
<g font-size="1.8" fill="#840084">
<text x="92.1" y="89.8">POWER IN</text>
<text x="269.9" y="164.7">SWITCH</text>
<text x="269.8" y="176.1">OUT</text>
<text x="308.6" y="174.9">SERIAL</text>
<text x="335" y="176.1">FLASH</text>
</g>
</svg>
